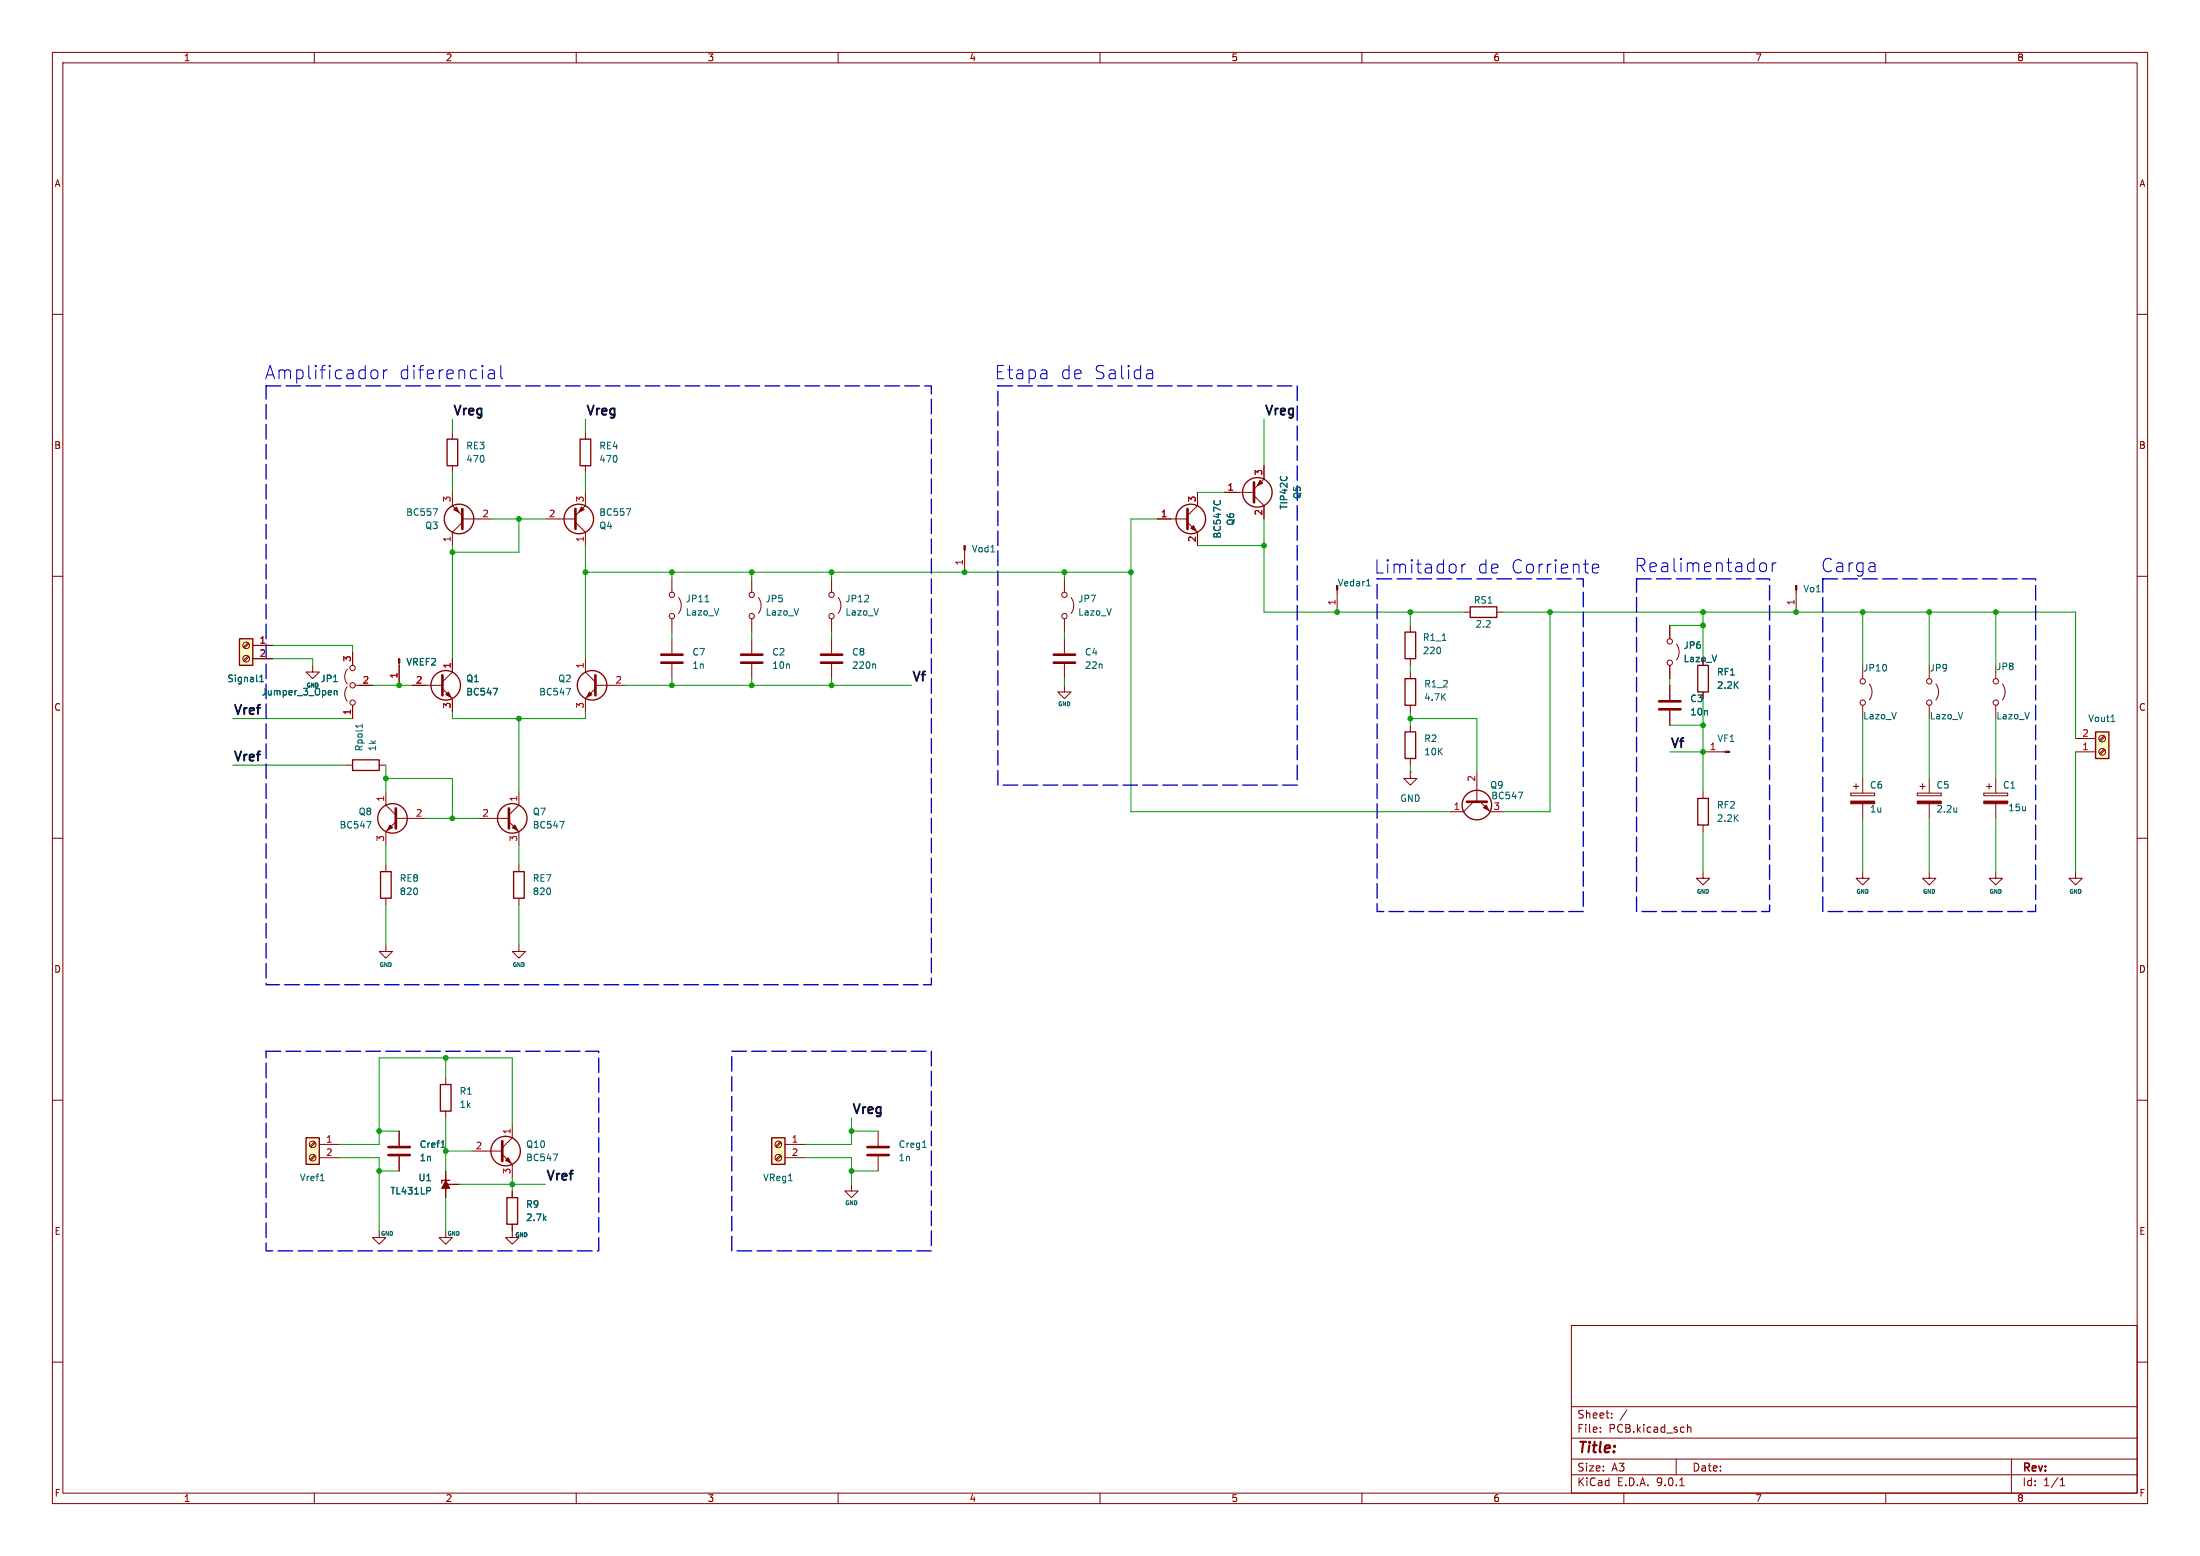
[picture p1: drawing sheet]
<svg xmlns="http://www.w3.org/2000/svg" width="420mm" height="297mm" viewBox="0 0 420 297" stroke-linecap="round" stroke-linejoin="round" font-family="sans-serif">
<g fill="none" stroke="#840000" stroke-width=".19">
<path d="M10 10h400v277h-400zM12 12h396v273h-396zM60 10v2M110 10v2M160 10v2M210 10v2M260 10v2M310 10v2M360 10v2M10 60h2M408 60h2M10 110h2"/>
<path d="M408 110h2M10 160h2M66 146.1h1.3M72.4 146.1h1.3M353.3 151.4h4.6v.5h-4.6zM353.8 150.1h1M354.3 149.6v1M355.6 148.6v2.8M355.6 153.4v2.8M408 160h2M10 210h2M76.2 215.9v2.8"/>
<path d="M90.2 219.7h5.7M97.8 214.6v2.6l-1.9 1.9M408 210h2M76.2 220.7v2.8M95.9 220.3l1.9 1.9v2.6M97.8 227.3v1.3M97.8 233.7v1.2M300 253h108v32h-108zM10 260h2M300 278.5h108M300 274.5h108M300 268.5h108"/>
<path d="M305.5 273.2v.2M305.5 272.5v.1M307.7 270.5v.2M307.7 269.8v.1M310.6 269.1l-1.3 1.9M320 278.5v3M322.2 271.9v1.5M322.2 272.5l.2-.1 .3 .1 .1 .9M384 278.5v6.5M408 260h2M60 285v2M110 285v2"/>
<path d="M160 285v2M210 285v2M260 285v2M300 281.5h108M310 285v2M320.7 283.6h.8M360 285v2M393.3 283.6h.9M393.3 282.5l.4-.4v1.5"/>
</g>
<g fill="none" stroke="#840000" stroke-width=".25">
<path d="M67.3 145h5.1v2.1h-5.1zM96.8 228.6h2v5.1h-2z"/>
<circle cx="96.5" cy="219.7" r="2.82"/>
</g>
<path d="M69.2 138.2v.7M69.2 138.6h-1.3l.2 .1M84.2 219h.8M105.6 220.3h.8l-.5 1.3" fill="none" stroke="#006464" stroke-width=".19"/>
<path d="M74.2 218.9h4M95.9 217.8v3.8M74.2 220.5h4" fill="none" stroke="#840000" stroke-width=".51"/>
<g fill="#840000" stroke="#840000" stroke-width=".19">
<path d="M97 221l.5 1-1-.5z"/>
<path d="M353.3 152.9h4.6v.5h-4.6z"/>
</g>
<path d="M147.3 217.2h2.6v5h-2.6z" fill="#ffffc2"/>
<g fill="none" stroke="#840000" stroke-width=".25">
<path d="M147.3 217.2h2.6v5h-2.6z"/>
<circle cx="85.1" cy="130.8" r="2.82"/>
</g>
<g fill="none" stroke="#840000" stroke-width=".19">
<path d="M76.2 126.6v4.2M78.7 130.8h5.8M84.5 131.4l1.9 2v2.5M86.4 125.7v2.6l-1.9 1.9M148.9 217.9l-.8 .9M149.1 218.1l-.8 .8M149.9 218.4h3.8M148.9 220.5l-.8 .8M149.1 220.6l-.8 .9M149.9 221h3.8"/>
<circle cx="148.6" cy="218.4" r=".63"/>
<circle cx="148.6" cy="221" r=".63"/>
</g>
<g fill="#840000" stroke="#840000" stroke-width=".19">
<path d="M76.1 125.7h.2v.9h-.2z"/>
<path d="M85.1 132.6l.5-.5 .5 1z"/>
</g>
<path d="M84.5 128.9v3.8" fill="none" stroke="#840000" stroke-width=".51"/>
<path d="M94.2 131.4h.8l-.5 1.3" fill="none" stroke="#006464" stroke-width=".19"/>
<path d="M400 139.7h2.6v5.1h-2.6z" fill="#ffffc2"/>
<g fill="none" stroke="#840000" stroke-width=".25">
<path d="M400 139.7h2.6v5.1h-2.6zM72.6 166.4h2.1v5.1h-2.1zM98 166.4h2.1v5.1h-2.1zM84.1 207h2v5.1h-2z"/>
<circle cx="227.3" cy="99.1" r="2.82"/>
<circle cx="97.8" cy="156.2" r="2.82"/>
</g>
<g fill="none" stroke="#840000" stroke-width=".19">
<path d="M221 99.1h5.7M226.7 99.7l1.9 1.9v2.5M228.6 94v2.5l-1.9 1.9M128.3 110.5v2.5M128.3 118.1v2.6M129.5 114a2.54 2.54 0 0 1 0 3.1M128.3 121.9v2.8M128.3 126.7v2.8M203.2 121.9v2.8M203.2 126.7v2.8M91.4 156.2h5.8M97.2 156.8l1.9 2v2.5"/>
<path d="M99.1 151.1v2.6l-1.9 1.9M396.2 143.5h3.8M396.2 141h3.8M401.7 143l-.9 .8M401.7 140.5l-.9 .8M401.8 143.2l-.8 .8M401.8 140.6l-.8 .9M73.7 165.1v1.3M73.7 171.5v1.2M99.1 165.1v1.3M99.1 171.5v1.2M73.7 180.3v1.3h1.2l-1.2 1.3-1.3-1.3h1.3"/>
<path d="M99.1 180.3v1.3h1.2l-1.2 1.3-1.3-1.3h1.3M85.1 205.7v1.3M85.1 212.1v1.3"/>
<circle cx="128.3" cy="117.6" r=".51"/>
<circle cx="128.3" cy="113.5" r=".51"/>
<circle cx="401.3" cy="141" r=".63"/>
<circle cx="401.3" cy="143.5" r=".63"/>
</g>
<path d="M231.8 95.6l-.1 .2M232.9 95.6l.1 .2M134.6 114.9h.7M403 137.7h.7M106.9 156.8h.8l-.5 1.3" fill="none" stroke="#006464" stroke-width=".19"/>
<path d="M226.7 97.2v3.8M126.2 125h4.1M126.2 126.5h4.1M201.2 125h4M201.2 126.5h4M97.2 154.3v3.8" fill="none" stroke="#840000" stroke-width=".51"/>
<g fill="#840000" stroke="#840000" stroke-width=".19">
<path d="M97.8 158l.5-.5 .5 1z"/>
<path d="M227.3 100.8l.5-.5 .5 1z"/>
</g>
<path d="M45.7 121.9h2.6v5.1h-2.6z" fill="#ffffc2"/>
<g fill="none" stroke="#840000" stroke-width=".25">
<path d="M85.3 83.8h2.1v5.1h-2.1zM110.7 83.8h2.1v5.1h-2.1zM45.7 121.9h2.6v5.1h-2.6zM85.9 225.3h-1.6v.5"/>
<circle cx="87.6" cy="99.1" r="2.82"/>
<circle cx="110.5" cy="99.1" r="2.82"/>
<circle cx="240" cy="94" r="2.82"/>
<circle cx="113" cy="130.8" r="2.82"/>
<circle cx="74.9" cy="156.2" r="2.82"/>
</g>
<g fill="none" stroke="#840000" stroke-width=".19">
<path d="M86.4 82.6v1.2M86.4 88.9v1.3M86.4 94v2.5l1.9 1.9M88.3 99.1h5.7M88.3 99.7l-1.9 1.9v2.5M104.1 99.1h5.8M109.9 99.7l1.9 1.9v2.5M111.8 94v2.5l-1.9 1.9M111.8 82.6v1.2M111.8 88.9v1.3M233.7 94h5.7M239.4 94.6l1.9 1.9v2.6"/>
<path d="M241.3 88.9v2.5l-1.9 1.9M143.5 110.5v2.5M143.5 118.1v2.6M144.8 114a2.54 2.54 0 0 1 0 3.1M158.7 110.5v2.5M158.7 118.1v2.6M160 114a2.54 2.54 0 0 1 0 3.1M47.3 122.7l-.8 .8M47.3 125.2l-.8 .9M47.5 122.9l-.8 .8M47.5 125.4l-.8 .8M48.3 123.2h3.8"/>
<path d="M48.3 125.7h3.8M59.7 127v1.3h1.3l-1.3 1.2-1.3-1.2h1.3M66.3 131.1a2.26 2.26 0 0 0 0 2.8M66.3 127.8a2.26 2.26 0 0 0 0 2.8M67.3 124.5v2.5M67.3 134.6v2.6M67.8 130.8h3.3M111.8 125.7v2.6l1.9 1.9M113.7 131.4l-1.9 2v2.5M113.7 130.8h5.7M143.5 121.9v2.8M143.5 126.7v2.8"/>
<path d="M158.7 121.9v2.8M158.7 126.7v2.8M203.2 130.8v1.3h1.3l-1.3 1.3-1.3-1.3h1.3M73.7 151.1v2.6l1.9 1.9M75.6 156.2h5.7M75.6 156.8l-1.9 2v2.5M368.3 166.4v1.2h1.3l-1.3 1.3-1.3-1.3h1.3M396.2 166.4v1.2h1.3l-1.3 1.3-1.2-1.3h1.2M85.1 234.9v1.3h1.3l-1.3 1.3-1.3-1.3h1.3M85.1 224.8v2.5M85.1 223.5v5.1M85.1 226.1h2.5"/>
<circle cx="143.5" cy="113.5" r=".51"/>
<circle cx="143.5" cy="117.6" r=".51"/>
<circle cx="158.8" cy="117.6" r=".51"/>
<circle cx="158.8" cy="113.5" r=".51"/>
<circle cx="47" cy="123.2" r=".63"/>
<circle cx="47" cy="125.7" r=".63"/>
<circle cx="67.3" cy="127.5" r=".51"/>
<circle cx="67.3" cy="134.1" r=".51"/>
<circle cx="67.3" cy="130.8" r=".51"/>
</g>
<path d="M82.7 97.1h.8l-.5 1.3M119.6 97.1h.8l-.5 1.3M49.6 130.1h.7M49.6 129.2l.4-.4v1.3M63.8 131.8v.9M63.8 131.9l.2-.1 .3 .1 .1 .8M108.1 131.4h.8l-.5 1.3M167 126.7l.1 .2v.7M70 156.8h.8l-.5 1.3M82.1 226.7l.1 .2-.1 .3" fill="none" stroke="#006464" stroke-width=".19"/>
<path d="M88.3 97.2v3.8M109.9 97.2v3.8M239.4 92.1v3.8M113.7 128.9v3.8M141.5 125h4M141.5 126.5h4M156.7 125h4.1M156.7 126.5h4.1M75.6 154.3v3.8" fill="none" stroke="#840000" stroke-width=".51"/>
<g fill="#840000" stroke="#840000" stroke-width=".19">
<path d="M111 96.8l.5 .5-1 .5z"/>
<path d="M74.4 157.5l.5 .5-1 .5z"/>
<path d="M112.5 132.1l.5 .5-1 .5z"/>
<path d="M240.5 91.7l.5 .5-1 .5z"/>
<path d="M85.1 225.3l.8 1.5h-1.6z"/>
<path d="M86.6 97.3l.5-.5 .5 1z"/>
</g>
<path d="M58.4 217.2h2.6v5h-2.6z" fill="#ffffc2"/>
<g fill="none" stroke="#840000" stroke-width=".25">
<path d="M280.7 115.8h5v2.1h-5zM268.2 129.5h2.1v5.1h-2.1zM268.2 120.7h2.1v5h-2.1zM268.2 139.7h2.1v5.1h-2.1zM324.1 127h2v5.1h-2zM324.1 152.4h2v5.1h-2zM58.4 217.2h2.6v5h-2.6z"/>
<circle cx="281.9" cy="153.7" r="2.82"/>
</g>
<g fill="none" stroke="#840000" stroke-width=".19">
<path d="M221 99.1h2.5M228.6 94v2.5M233.7 94h2.5M241.3 88.9v2.5M241.3 96.5v2.6M184.1 105v4.2M203.2 110.5v2.5M203.2 118.1v2.6M204.5 114a2.54 2.54 0 0 1 0 3.1M228.6 101.6v2.5M255.3 112.6v4.2M269.2 119.4v1.3"/>
<path d="M279.4 116.8h1.3M285.7 116.8h1.3M318.8 119.4v2.5M342.9 112.6v4.2M48.3 123.2h3.8M48.3 125.7h3.8M67.3 124.5v2.5M67.3 134.6v2.6M68.6 130.8h2.5M76.2 127v3.8M78.7 130.8h2.6M86.4 125.7v2.6"/>
<path d="M86.4 133.4v2.5M269.2 125.7v1.3M269.2 128.3v1.2M269.2 134.6v1.3M269.2 138.4v1.3M318.8 127v2.5M318.8 130.8v2.8M318.8 135.6v2.8M320 122.9a2.54 2.54 0 0 1 0 3.1M325.1 132.1v1.3M355.6 127v2.5M355.6 134.6v2.6"/>
<path d="M356.9 130.6a2.54 2.54 0 0 1 0 3M368.3 127v2.5M368.3 134.6v2.6M369.6 130.6a2.54 2.54 0 0 1 0 3M381 127v2.5M381 134.6v2.6M382.3 130.6a2.54 2.54 0 0 1 0 3M269.2 147.3v1.3h1.3l-1.3 1.3-1.2-1.3h1.2M269.2 147.3h.1M269.2 144.8v1.3M281.3 153l-1.9 1.9h-2.5M281.9 147.3v5.7"/>
<path d="M282.6 153l1.9 1.9h2.5M325.1 151.1v1.3M325.1 157.5v1.3M325.1 143.5h4.2M366 151.4h4.6v.5h-4.6zM366.5 150.1h1M367 149.6v1M368.3 148.6v2.8M368.3 153.4v2.8M378.7 151.4h4.6v.5h-4.6zM379.2 150.1h1M379.7 149.6v1"/>
<path d="M381 148.6v2.8M381 153.4v2.8M325.1 166.4v1.2h1.3l-1.3 1.3-1.3-1.3h1.3M355.6 166.4v1.2h1.3l-1.3 1.3-1.3-1.3h1.3M381 166.4v1.2h1.3l-1.3 1.3-1.3-1.3h1.3M60 217.9l-.8 .9M60.2 218.1l-.8 .8M61 218.4h3.8M76.2 215.9v2.8M167.6 215.9v2.8M60 220.5l-.8 .8M60.2 220.6l-.8 .9"/>
<path d="M61 221h3.8M72.4 234.9v1.3h1.3l-1.3 1.3-1.3-1.3h1.3M76.2 220.7v2.8M85.1 223.5v5.1M85.1 226.1h2.5M97.8 233.7v2.5h1.3l-1.3 1.3-1.3-1.3h1.3M97.8 227.3v1.3M162.6 226.1v1.2h1.2l-1.2 1.3-1.3-1.3h1.3M167.6 220.7v2.8"/>
<circle cx="203.2" cy="113.5" r=".51"/>
<circle cx="203.2" cy="117.6" r=".51"/>
<circle cx="318.8" cy="122.4" r=".51"/>
<circle cx="318.8" cy="126.5" r=".51"/>
<circle cx="355.6" cy="130" r=".51"/>
<circle cx="355.6" cy="134.1" r=".51"/>
<circle cx="368.3" cy="130" r=".51"/>
<circle cx="368.3" cy="134.1" r=".51"/>
<circle cx="381" cy="134.1" r=".51"/>
<circle cx="381" cy="130" r=".51"/>
<circle cx="59.7" cy="218.4" r=".63"/>
<circle cx="59.7" cy="221" r=".63"/>
</g>
<g fill="none" stroke="#006464" stroke-width=".19">
<path d="M231.8 95.6l-.1 .2M232.9 95.6l.1 .2M189.2 105.4h.7M260.9 111.8h.7M49.6 130.1h.7M49.6 129.2l.4-.4v1.3M63.8 131.8v.9M63.8 131.9l.2-.1 .3 .1 .1 .8M94.2 131.4h.8l-.5 1.3M275.3 122.2h.8M289.8 151.2h.9l-.6 1.3M373.6 154.2v.8"/>
<path d="M373.6 154.9l-.1 .1M84.2 219h.8M176.1 219h.7M61.2 225.4h.7M82.1 226.7l.1 .2-.1 .3"/>
</g>
<path d="M316.7 133.9h4.1M316.7 135.4h4.1M280 153h3.8M165.6 218.9h4.1M165.6 220.5h4.1" fill="none" stroke="#840000" stroke-width=".51"/>
<g fill="#840000" stroke="#840000" stroke-width=".19">
<path d="M342.8 111.8h.2v.8h-.2z"/>
<path d="M378.7 152.9h4.6v.5h-4.6z"/>
<path d="M366 152.9h4.6v.5h-4.6z"/>
<path d="M283.2 154.2l.5-.5 .5 1z"/>
<path d="M329.3 143.4h.9v.2h-.9z"/>
<path d="M184 104.1h.3v.9h-.3z"/>
</g>
<g fill="none" stroke="#009600" stroke-width=".19">
<path d="M86.4 80v2.6M86.4 90.2v3.8M94 99.1h10.1M99.1 99.1v6.3h-12.7M111.8 80v2.6M111.8 90.2v3.8M221 99.1h-5.1v55.8h61M228.6 94h5.1M241.3 99.1v17.7h38.1M241.3 80v8.9M86.4 104.1v21.6M111.8 104.1v21.6"/>
<path d="M111.8 109.2h104.1M128.3 109.2v1.3M143.5 109.2v1.3M158.7 109.2v1.3M203.2 109.2v1.3M228.6 104.1h12.7M269.2 116.8v2.6M287 116.8h109.2v24.2M295.9 116.8v38.1h-8.9M318.8 119.4h6.3M325.1 116.8v8.9M355.6 116.8v10.2"/>
<path d="M368.3 116.8v10.2M381 116.8v10.2M44.4 137.2h22.9M52.1 123.2h15.2v1.3M52.1 125.7h7.6v1.3M71.1 130.8h7.6M86.4 135.9v1.3h25.4v-1.3M99.1 137.2v13.9M119.4 130.8h54.6M128.3 120.7v1.2M128.3 129.5v1.3M143.5 120.7v1.2"/>
<path d="M143.5 129.5v1.3M158.7 120.7v1.2M158.7 129.5v1.3M203.2 120.7v1.2M203.2 129.5v1.3M269.2 137.2h12.7v10.1M269.2 127v1.3M269.2 135.9v2.5M318.8 129.5v1.3M318.8 138.4h6.3M325.1 133.4v17.7M355.6 137.2v11.4"/>
<path d="M368.3 137.2v11.4M381 137.2v11.4M44.4 146.1h21.6M73.7 148.6h12.7v7.6M73.7 146.1v5M81.3 156.2h10.1M269.2 146.1v1.2M318.8 143.5h6.3M325.1 158.8v7.6M355.6 156.2v10.2M368.3 156.2v10.2M381 156.2v10.2"/>
<path d="M396.2 143.5v22.9M73.7 161.3v3.8M73.7 172.7v7.6M99.1 161.3v3.8M99.1 172.7v7.6M72.4 215.9h3.8M85.1 201.9v3.8M85.1 213.4v10.1M85.1 219.7h5.1M97.8 214.6v-12.7h-25.4v16.5h-7.6M162.6 213.4v5h-8.9M162.6 215.9h5"/>
<path d="M64.8 221h7.6v13.9M72.4 223.5h3.8M85.1 228.6v6.3M87.6 226.1h16.5M97.8 224.8v2.5M153.7 221h8.9v5.1M162.6 223.5h5"/>
</g>
<g fill="none" stroke="#0000c2" stroke-width=".19">
<path d="M71 70.7a.69 .69 0 0 1 1.1 .4v.7a.69 .69 0 0 1-1.1 .4M73.2 70.6v1.7M74 70.6a.65 .65 0 0 0-.8 .5M93.2 71.9l.3 .4 .9-.1M93.3 70.7l.2-.1 .8 .1 .1 .3v1.3M94.4 71.2l-.9 .1-.3 .4M95.6 69.8v2.1l.4 .4M219.7 70.6l.3 .4v1.3M220 72.2l-.8 .1M220 71.2l-.8 .1M279.1 107.7v1.7M279.8 107.7a.65 .65 0 0 0-.7 .5"/>
<path d="M304 108.5l1.2-.2-.1-.5-.7-.1-.4 .3v1l.1 .3 .3 .1 .7-.1M336.2 107.5a.69 .69 0 0 1 1 .4v.7a.69 .69 0 0 1-1 .4M338.3 107.4v1.7M339.1 107.4a.65 .65 0 0 0-.8 .5"/>
</g>
<path d="M50.8 73.7h127v114.3h-127zM190.5 73.7h57.1v76.2h-57.1zM262.9 110.5h39.4v63.5h-39.4zM312.4 110.5h25.4v63.5h-25.4zM348 110.5h40.6v63.5h-40.6zM50.8 200.7h63.5v38.1h-63.5zM139.7 200.7h38.1v38.1h-38.1z" fill="none" stroke="#0000c2" stroke-width=".25" stroke-dasharray="2.8 1"/>
<g fill="#009600" stroke="#009600" stroke-width=".19">
<circle cx="86.4" cy="156.2" r=".46"/>
<circle cx="99.1" cy="137.2" r=".46"/>
<circle cx="76.2" cy="130.8" r=".46"/>
<circle cx="73.7" cy="148.6" r=".46"/>
<circle cx="85.1" cy="219.7" r=".46"/>
<circle cx="97.8" cy="226.1" r=".46"/>
<circle cx="72.4" cy="215.9" r=".46"/>
<circle cx="72.4" cy="223.5" r=".46"/>
<circle cx="85.1" cy="201.9" r=".46"/>
<circle cx="99.1" cy="99.1" r=".46"/>
<circle cx="86.4" cy="105.4" r=".46"/>
<circle cx="143.5" cy="109.2" r=".46"/>
<circle cx="128.3" cy="109.2" r=".46"/>
<circle cx="158.7" cy="109.2" r=".46"/>
<circle cx="158.7" cy="130.8" r=".46"/>
<circle cx="162.6" cy="223.5" r=".46"/>
<circle cx="162.6" cy="215.9" r=".46"/>
<circle cx="355.6" cy="116.8" r=".46"/>
<circle cx="368.3" cy="116.8" r=".46"/>
<circle cx="381" cy="116.8" r=".46"/>
<circle cx="295.9" cy="116.8" r=".46"/>
<circle cx="269.2" cy="116.8" r=".46"/>
<circle cx="325.1" cy="138.4" r=".46"/>
<circle cx="325.1" cy="116.8" r=".46"/>
<circle cx="325.1" cy="119.4" r=".46"/>
<circle cx="325.1" cy="143.5" r=".46"/>
<circle cx="342.9" cy="116.8" r=".46"/>
<circle cx="255.3" cy="116.8" r=".46"/>
<circle cx="269.2" cy="137.2" r=".46"/>
<circle cx="203.2" cy="109.2" r=".46"/>
<circle cx="184.1" cy="109.2" r=".46"/>
<circle cx="215.9" cy="109.2" r=".46"/>
<circle cx="241.3" cy="104.1" r=".46"/>
<circle cx="111.8" cy="109.2" r=".46"/>
<circle cx="128.3" cy="130.8" r=".46"/>
<circle cx="143.5" cy="130.8" r=".46"/>
</g>
<g font-size="3.5" fill="#0000c2">
<text x="50.5" y="72.6">Amplificador</text>
<text x="76.1" y="72.6">diferencial</text>
<text x="189.8" y="72.6">Etapa</text>
<text x="202.4" y="72.6">de Salida</text>
<text x="262.3" y="109.7">Limitador</text>
<text x="282" y="109.7">de Corriente</text>
<text x="312" y="109.5">Realimentador</text>
<text x="347.6" y="109.5">Carga</text>
</g>
<text font-size="2.8" fill="#840000" x="301" y="277.9">Title:</text>
<g font-size="2.5" fill="#0f0f0f">
<text x="86.4" y="79.4">Vreg</text>
<text x="111.8" y="79.4">Vreg</text>
<text x="241.3" y="79.4">Vreg</text>
<text x="174" y="130.2">Vf</text>
<text x="44.4" y="136.5">Vref</text>
<text x="318.8" y="142.9">Vf</text>
<text x="44.4" y="145.4">Vref</text>
<text x="162.6" y="212.7">Vreg</text>
<text x="104.1" y="225.4">Vref</text>
</g>
<g font-size="2.1" fill="#840000">
<text x="301" y="273.7">File:</text>
<text x="301" y="271">Sheet:</text>
<text x="307.1" y="273.7">PCB.kicad_sch</text>
<text x="301" y="281.1">Size:</text>
<text x="307.6" y="281.1">A3</text>
<text x="323" y="281.1">Date:</text>
<text x="386" y="281.3">Rev:</text>
<text x="301" y="283.9">KiCad</text>
<text x="308.7" y="283.9">E.D.A.</text>
<text x="316.3" y="283.9">9.0.1</text>
<text x="386" y="283.9">Id:</text>
<text x="390.1" y="283.9">1/1</text>
</g>
<g font-size="1.8" fill="#840000">
<text x="35" y="11.9">1</text>
<text x="85" y="11.9">2</text>
<text x="135" y="11.9">3</text>
<text x="185" y="11.9">4</text>
<text x="235" y="11.9">5</text>
<text x="285" y="11.9">6</text>
<text x="335" y="11.9">7</text>
<text x="385" y="11.9">8</text>
<text x="10.3" y="35.9">A</text>
<text x="408.3" y="35.9">A</text>
<text x="10.3" y="85.9">B</text>
<text x="408.2" y="85.9">B</text>
<text x="321.3" y="126.6">Lazo_V</text>
<text x="10.3" y="135.9">C</text>
<text x="408.2" y="135.9">C</text>
<text x="10.3" y="185.9">D</text>
<text x="408.2" y="185.9">D</text>
<text x="10.3" y="235.9">E</text>
<text x="408.3" y="235.9">E</text>
<text x="10.3" y="285.9">F</text>
<text x="35" y="286.9">1</text>
<text x="85" y="286.9">2</text>
<text x="135" y="286.9">3</text>
<text x="185" y="286.9">4</text>
<text x="235" y="286.9">5</text>
<text x="285" y="286.9">6</text>
<text x="335" y="286.9">7</text>
<text x="385" y="286.9">8</text>
<text x="408.3" y="285.9">F</text>
</g>
<g font-size="1.8" fill="#006464">
<text x="88.9" y="86">RE3</text>
<text x="88.9" y="88.5">470</text>
<text x="114.3" y="86">RE4</text>
<text x="114.3" y="88.5">470</text>
<text x="248.5" y="95.4" transform="rotate(-90 248.5 95.4)">Q5</text>
<text x="77.4" y="98.7">BC557</text>
<text x="81.1" y="101.2">Q3</text>
<text x="114.3" y="98.7">BC557</text>
<text x="114.3" y="101.2">Q4</text>
<text x="235.8" y="100.4" transform="rotate(-90 235.8 100.4)">Q6</text>
<text x="246" y="97.3" transform="rotate(-90 246 97.3)">TIP42C</text>
<text x="185.4" y="105.6">Vod1</text>
<text x="233.3" y="102.9" transform="rotate(-90 233.3 102.9)">BC547C</text>
<text x="255.3" y="112.1">Vedar1</text>
<text x="344.2" y="113.3">Vo1</text>
<text x="130.8" y="115.2">JP11</text>
<text x="130.8" y="117.7">Lazo_V</text>
<text x="146.1" y="115.2">JP5</text>
<text x="146.1" y="117.7">Lazo_V</text>
<text x="161.3" y="115.2">JP12</text>
<text x="161.3" y="117.7">Lazo_V</text>
<text x="205.7" y="115.2">JP7</text>
<text x="205.7" y="117.7">Lazo_V</text>
<text x="281.3" y="115.4">RS1</text>
<text x="281.6" y="120">2.2</text>
<text x="132.1" y="125.3">C7</text>
<text x="147.3" y="125.3">C2</text>
<text x="162.6" y="125.3">C8</text>
<text x="207" y="125.3">C4</text>
<text x="271.5" y="125.1">220</text>
<text x="271.5" y="122.5">R1_1</text>
<text x="321.3" y="124.1">JP6</text>
<text x="43.3" y="130.4">Signal1</text>
<text x="61.1" y="130.4">JP1</text>
<text x="77.5" y="127.2">VREF2</text>
<text x="88.9" y="130.4">Q1</text>
<text x="106.5" y="130.4">Q2</text>
<text x="132.1" y="127.9">1n</text>
<text x="147.3" y="127.9">10n</text>
<text x="162.6" y="127.9">220n</text>
<text x="207" y="127.9">22n</text>
<text x="271.8" y="131.4">R1_2</text>
<text x="327.7" y="129.1">RF1</text>
<text x="327.7" y="131.7">2.2K</text>
<text x="355.6" y="128.4">JP10</text>
<text x="368.3" y="128.4">JP9</text>
<text x="381" y="128.1">JP8</text>
<text x="49.9" y="132.9">Jumper_3_Open</text>
<text x="88.9" y="132.9">BC547</text>
<text x="102.8" y="132.9">BC547</text>
<text x="271.8" y="134">4.7K</text>
<text x="322.6" y="134.2">C3</text>
<text x="322.6" y="136.8">10n</text>
<text x="355.6" y="137.5">Lazo_V</text>
<text x="368.3" y="137.5">Lazo_V</text>
<text x="381" y="137.5">Lazo_V</text>
<text x="69.4" y="143.5" transform="rotate(-90 69.4 143.5)">Rpol1</text>
<text x="72" y="143.5" transform="rotate(-90 72 143.5)">1k</text>
<text x="271.8" y="141.8">R2</text>
<text x="327.8" y="141.8">VF1</text>
<text x="398.6" y="138">Vout1</text>
<text x="271.8" y="144.4">10K</text>
<text x="68.4" y="155.8">Q8</text>
<text x="101.6" y="155.8">Q7</text>
<text x="267.2" y="153.3">GND</text>
<text x="284.4" y="150.7">Q9</text>
<text x="284.6" y="152.8">BC547</text>
<text x="327.7" y="154.5">RF2</text>
<text x="356.9" y="150.7">C6</text>
<text x="356.9" y="155.3">1u</text>
<text x="369.6" y="150.7">C5</text>
<text x="369.6" y="155.3">2.2u</text>
<text x="382.3" y="150.7">C1</text>
<text x="383.3" y="155">15u</text>
<text x="64.7" y="158.3">BC547</text>
<text x="101.6" y="158.3">BC547</text>
<text x="327.7" y="157.1">2.2K</text>
<text x="76.2" y="168.5">RE8</text>
<text x="76.2" y="171">820</text>
<text x="101.6" y="168.5">RE7</text>
<text x="101.6" y="171">820</text>
<text x="87.6" y="209.1">R1</text>
<text x="87.6" y="211.7">1k</text>
<text x="80" y="221.8">1n</text>
<text x="80" y="219.3">Cref1</text>
<text x="100.3" y="219.3">Q10</text>
<text x="100.3" y="221.8">BC547</text>
<text x="171.5" y="219.3">Creg1</text>
<text x="171.5" y="221.8">1n</text>
<text x="57.1" y="225.7">Vref1</text>
<text x="79.8" y="225.7">U1</text>
<text x="145.6" y="225.7">VReg1</text>
<text x="74.4" y="228.2">TL431LP</text>
<text x="100.3" y="230.7">R9</text>
<text x="100.3" y="233.3">2.7k</text>
</g>
<g font-size="1.8" fill="#a90000">
<text x="86.1" y="96" transform="rotate(-90 86.1 96)">3</text>
<text x="111.5" y="96" transform="rotate(-90 111.5 96)">3</text>
<text x="228.3" y="96" transform="rotate(-90 228.3 96)">3</text>
<text x="234.2" y="93.7">1</text>
<text x="241" y="90.9" transform="rotate(-90 241 90.9)">3</text>
<text x="92" y="98.8">2</text>
<text x="104.7" y="98.8">2</text>
<text x="221.5" y="98.8">1</text>
<text x="241" y="98.5" transform="rotate(-90 241 98.5)">2</text>
<text x="86.1" y="103.6" transform="rotate(-90 86.1 103.6)">1</text>
<text x="111.5" y="103.6" transform="rotate(-90 111.5 103.6)">1</text>
<text x="228.3" y="103.6" transform="rotate(-90 228.3 103.6)">2</text>
<text x="183.9" y="108" transform="rotate(-90 183.9 108)">1</text>
<text x="255" y="115.6" transform="rotate(-90 255 115.6)">1</text>
<text x="342.6" y="115.6" transform="rotate(-90 342.6 115.6)">1</text>
<text x="49.5" y="122.9">1</text>
<text x="49.5" y="125.5">2</text>
<text x="67.1" y="126.4" transform="rotate(-90 67.1 126.4)">3</text>
<text x="69.1" y="130.6">2</text>
<text x="75.9" y="129.6" transform="rotate(-90 75.9 129.6)">1</text>
<text x="79.3" y="130.6">2</text>
<text x="86.1" y="127.7" transform="rotate(-90 86.1 127.7)">1</text>
<text x="111.5" y="127.7" transform="rotate(-90 111.5 127.7)">1</text>
<text x="117.4" y="130.6">2</text>
<text x="67.1" y="136.6" transform="rotate(-90 67.1 136.6)">1</text>
<text x="86.1" y="135.3" transform="rotate(-90 86.1 135.3)">3</text>
<text x="111.5" y="135.3" transform="rotate(-90 111.5 135.3)">3</text>
<text x="326.3" y="143.3">1</text>
<text x="397.4" y="143.3">1</text>
<text x="397.4" y="140.7">2</text>
<text x="281.7" y="149.3" transform="rotate(-90 281.7 149.3)">2</text>
<text x="73.4" y="153.1" transform="rotate(-90 73.4 153.1)">1</text>
<text x="79.3" y="156">2</text>
<text x="92" y="156">2</text>
<text x="98.8" y="153.1" transform="rotate(-90 98.8 153.1)">1</text>
<text x="277.4" y="154.7">1</text>
<text x="285" y="154.7">3</text>
<text x="73.4" y="160.7" transform="rotate(-90 73.4 160.7)">3</text>
<text x="98.8" y="160.7" transform="rotate(-90 98.8 160.7)">3</text>
<text x="62.2" y="218.2">1</text>
<text x="62.2" y="220.7">2</text>
<text x="90.7" y="219.5">2</text>
<text x="97.5" y="216.6" transform="rotate(-90 97.5 216.6)">1</text>
<text x="151.1" y="218.2">1</text>
<text x="151.1" y="220.7">2</text>
<text x="97.5" y="224.2" transform="rotate(-90 97.5 224.2)">3</text>
</g>
<g font-size="1.1" fill="#006464">
<text x="58.4" y="131.4">GND</text>
<text x="201.9" y="135">GND</text>
<text x="323.8" y="170.8">GND</text>
<text x="354.3" y="170.8">GND</text>
<text x="367" y="170.8">GND</text>
<text x="379.7" y="170.8">GND</text>
<text x="394.9" y="170.8">GND</text>
<text x="72.3" y="184.8">GND</text>
<text x="97.7" y="184.8">GND</text>
<text x="161.2" y="230.2">GND</text>
<text x="72.6" y="236.1">GND</text>
<text x="85.3" y="236.1">GND</text>
<text x="98.3" y="236.3">GND</text>
</g>
</svg>
